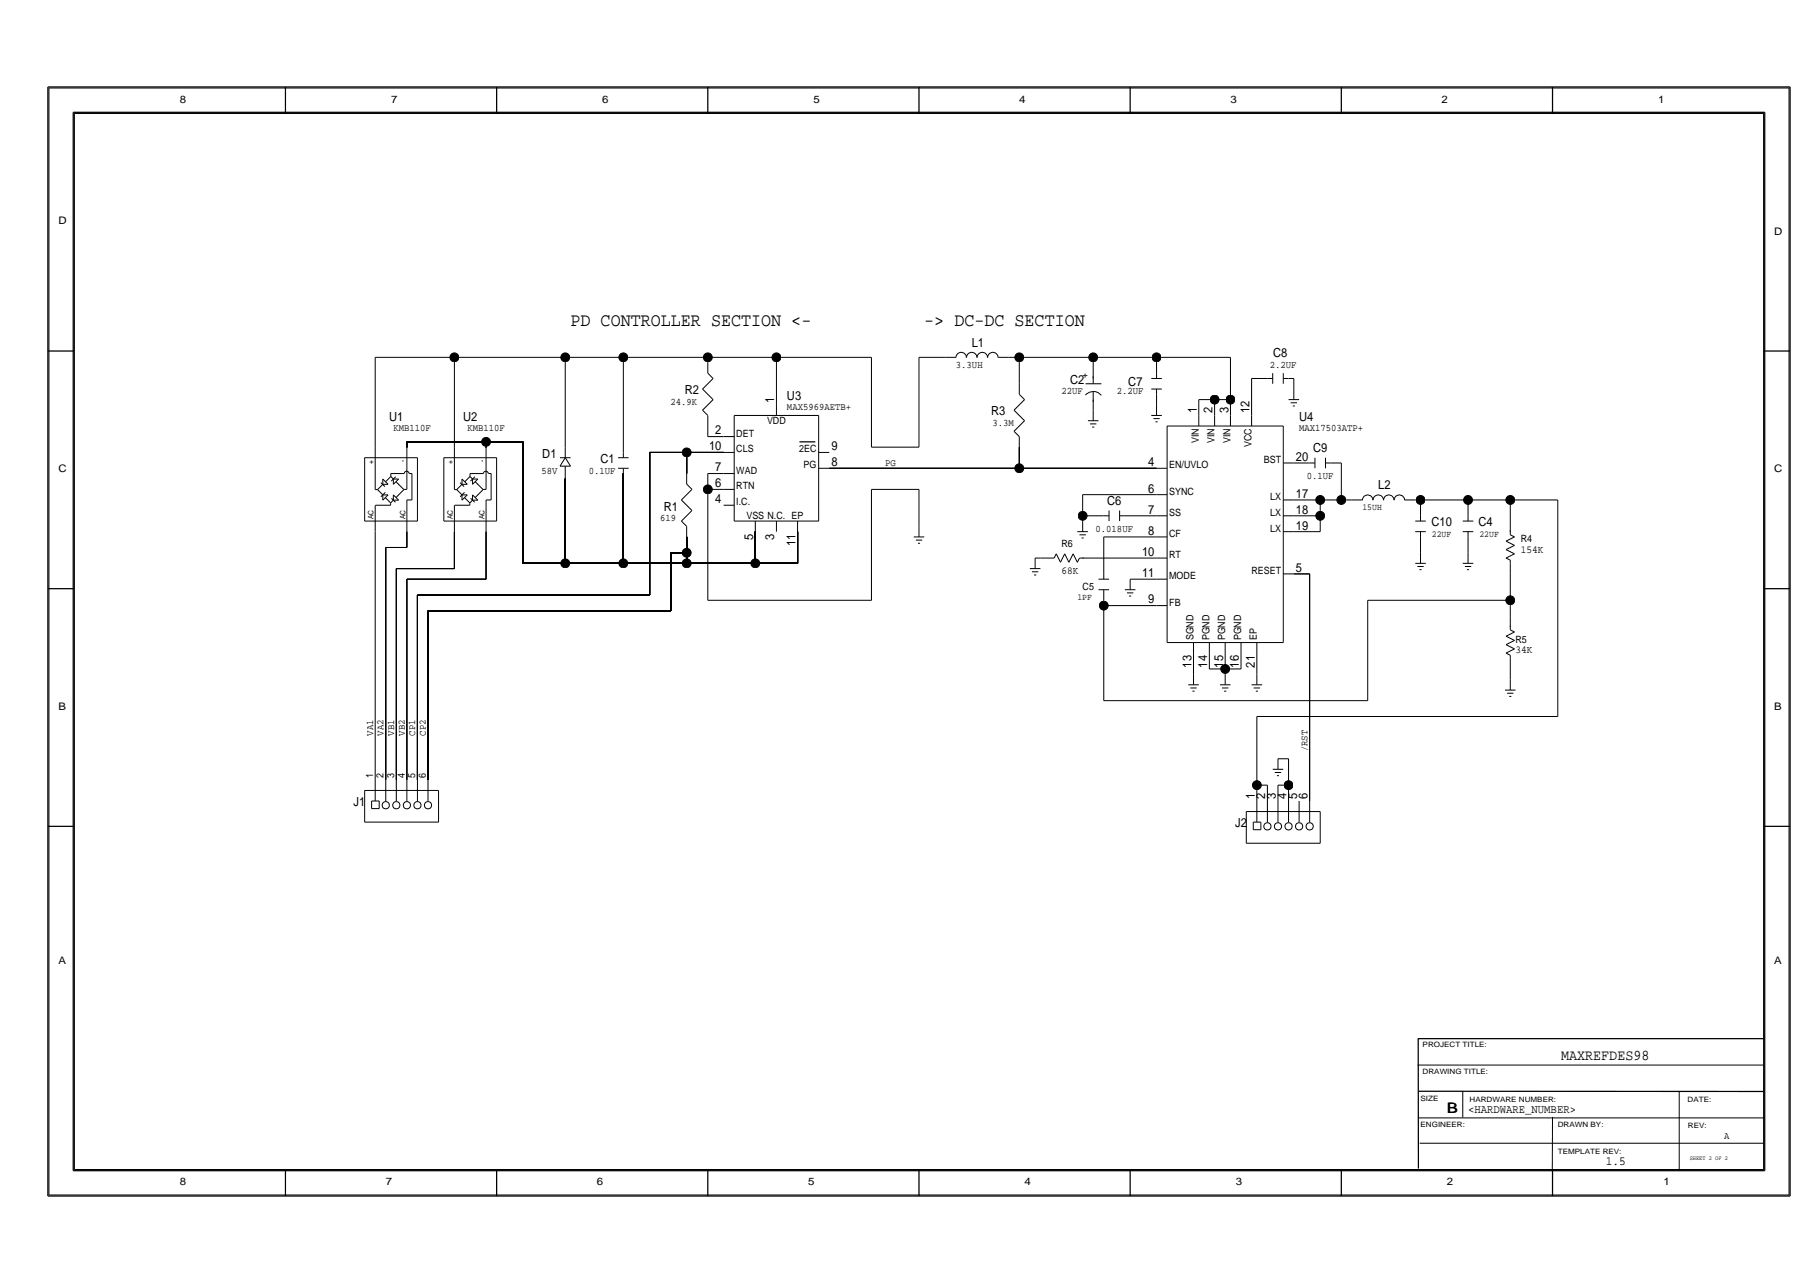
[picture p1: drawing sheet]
<svg xmlns="http://www.w3.org/2000/svg" width="419mm" height="298mm" viewBox="0 0 419 298" stroke-linecap="round" stroke-linejoin="round" font-family="sans-serif">
<!-- layer: Nets -->
<g fill="none" stroke="#000" stroke-width=".23">
<path d="M87.3 83.1v20.9zM87.3 83.1h18.4zM105.7 83.1v20.9zM105.7 83.1h25.8zM131.5 83.1v20.9zM131.5 83.1h13.6zM145.1 83.1v22.1zM145.1 83.1h19.6zM164.7 99.1v2.5zM164.7 83.1v1.3zM164.7 83.1h16zM180.7 83.1v11.1z"/>
<path d="M180.7 83.1h22.1zM202.8 83.1v20.9zM213.8 83.1v20.9zM213.9 83.1h6.1zM234.7 83.1h2.5zM237.2 83.1h17.2zM237.2 83.1v6.2zM254.4 83.1h14.7zM254.4 83.1v2.5zM269.1 91.7v2.5zM269.1 83.1v3.7zM269.1 83.1h17.2z"/>
<path d="M279 93v3.6zM279 93h3.6zM282.6 93v3.6zM282.6 93h3.7zM286.3 93v3.6zM286.3 83.1v9.9zM291.2 88h3.7zM291.2 88v8.6zM299.8 88h1.3zM301.1 88v2.5zM94.7 102.8v1.2zM94.7 102.8h18.4z"/>
<path d="M113.1 102.8v1.2zM113.1 102.8h8.6zM121.7 102.8v28.2zM131.5 111.4v19.6zM145.1 110.2v20.8zM151.2 105.2h8.6zM151.2 105.2v33.2zM159.8 105.2v5zM159.8 105.2h8.6zM164.7 101.6h3.7zM164.7 110.2h3.7zM164.7 110.2v3.6z"/>
<path d="M164.7 113.8v25.8zM164.7 113.8h3.7zM193 108.9h44.2zM202.8 104h11zM202.8 113.8v25.8zM202.8 113.8h11zM213.8 113.8v8.6zM237.2 108.9h31.9zM237.2 104v4.9zM251.9 115.1h17.2zM251.9 120h4.9zM251.9 120v1.2z"/>
<path d="M251.9 115.1v4.9zM261.8 120h7.3zM301.1 107.7h3.7zM301.1 116.3h6.1zM301.1 120h6.1zM307.2 116.3h4.9zM307.2 116.3v3.7zM307.2 120v3.7zM309.7 107.7h2.4zM312.1 116.3h2.5zM312.1 107.7v8.6zM329.3 116.3h1.3z"/>
<path d="M330.6 116.3v3.7zM330.6 116.3h11zM341.6 116.3h9.8zM341.6 116.3v3.7zM351.4 116.3v4.9zM351.4 116.3h11.1zM362.5 116.3v50.4zM87.3 123.7v57.7zM89.8 127.4v54zM89.8 127.4h4.9zM92.2 132.3v49.1zM92.2 132.3h13.5z"/>
<path d="M94.7 134.7v46.7zM94.7 134.7h18.4zM94.7 123.7v3.7zM97.1 138.4v43zM97.1 138.4h54.1zM105.7 123.7v8.6zM113.1 123.7v11zM121.7 131h9.8zM131.5 131h13.6zM145.1 131h14.7zM156.1 128.6h3.7zM156.1 128.6v13.5z"/>
<path d="M159.8 124.9v3.7zM159.8 128.6v2.4zM159.8 131h16zM164.7 139.6h38.1zM175.8 131h9.8zM175.8 123.7v7.3zM185.6 123.7v7.3zM240.9 129.8h1.2zM254.4 129.8h14.7zM256.8 124.9h12.3zM256.8 124.9v8.6zM256.8 138.4v2.5z"/>
<path d="M263 134.7h6.1zM301.1 133.5h3.7zM301.1 123.7h6.1zM304.8 133.5v52.8zM318.3 139.6h33.1zM318.3 139.6v23.4zM330.6 124.9v3.7zM341.6 124.9v3.7zM351.4 139.6v3.7zM351.4 133.5v6.1zM99.6 142.1v39.3zM99.6 142.1h56.5z"/>
<path d="M256.8 140.9h12.3zM256.8 140.9v22.1zM277.7 151.9v4.9zM281.4 151.9v3.7zM281.4 155.6h3.7zM285.1 155.6v1.2zM285.1 155.6h3.7zM285.1 151.9v3.7zM288.8 151.9v3.7zM292.5 151.9v4.9zM351.4 155.6v2.5zM256.8 163h61.5z"/>
<path d="M292.5 166.7v15.9zM292.5 166.7h70zM297.4 176.5h2.4zM299.8 176.5v6.1zM292.5 182.6v3.7zM292.5 182.6h2.4zM294.9 182.6v3.7zM297.4 182.6v3.7zM297.4 182.6h2.4zM299.8 182.6v3.7z"/>
</g>
<g fill="#000" stroke="#000" stroke-width=".23">
<circle cx="105.7" cy="83.1" r="1.03"/>
<circle cx="131.5" cy="83.1" r="1.03"/>
<circle cx="145.1" cy="83.1" r="1.03"/>
<circle cx="164.7" cy="83.1" r="1.03"/>
<circle cx="180.7" cy="83.1" r="1.03"/>
<circle cx="237.2" cy="83.1" r="1.03"/>
<circle cx="254.4" cy="83.1" r="1.03"/>
<circle cx="269.1" cy="83.1" r="1.03"/>
<circle cx="282.6" cy="93" r="1.03"/>
<circle cx="286.3" cy="93" r="1.03"/>
<circle cx="113.1" cy="102.8" r="1.03"/>
<circle cx="159.8" cy="105.2" r="1.03"/>
<circle cx="164.7" cy="113.8" r="1.03"/>
<circle cx="237.2" cy="108.9" r="1.03"/>
<circle cx="251.9" cy="120" r="1.03"/>
<circle cx="307.2" cy="116.3" r="1.03"/>
<circle cx="307.2" cy="120" r="1.03"/>
<circle cx="312.1" cy="116.3" r="1.03"/>
<circle cx="330.6" cy="116.3" r="1.03"/>
<circle cx="341.6" cy="116.3" r="1.03"/>
<circle cx="351.4" cy="116.3" r="1.03"/>
<circle cx="131.5" cy="131" r="1.03"/>
<circle cx="145.1" cy="131" r="1.03"/>
<circle cx="159.8" cy="128.6" r="1.03"/>
<circle cx="159.8" cy="131" r="1.03"/>
<circle cx="175.8" cy="131" r="1.03"/>
<circle cx="351.4" cy="139.6" r="1.03"/>
<circle cx="256.8" cy="140.9" r="1.03"/>
<circle cx="285.1" cy="155.6" r="1.03"/>
<circle cx="292.5" cy="182.6" r="1.03"/>
<circle cx="299.8" cy="182.6" r="1.03"/>
</g>
<!-- layer: Components -->
<g fill="none" stroke="#000" stroke-width=".23">
<path d="M163.5 90.5l2.4 2.5zM163.5 90.5l2.4-2.5zM163.5 95.4l1.2 1.2zM164.7 84.4v2.4zM164.7 96.6v2.5zM164.7 86.8l1.2 1.2zM165.9 93l-2.4 2.4zM170.9 96.6v24.6zM170.9 96.6h19.6zM180.7 94.2v2.4zM190.5 96.6v24.6zM220 83.1h2.4z"/>
<path d="M222.4 83.2a1.2 1.2 0 0 1 1.3-1.2 1.2 1.2 0 0 1 1.2 1.2M224.9 83.2a1.2 1.2 0 0 1 1.2-1.2 1.2 1.2 0 0 1 1.2 1.2M227.4 83.2a1.2 1.2 0 0 1 1.2-1.2 1.2 1.2 0 0 1 1.2 1.2 1.23 1.23 0 0 1 1.2-1.2 1.23 1.23 0 0 1 1.2 1.2M232.3 83.1h2.4zM236 95.4l2.4 2.5zM236 95.4l2.4-2.4zM237.2 89.3v2.4zM237.2 91.7l1.2 1.3zM238.4 97.9l-2.4 2.4zM252.6 91.9a2.4 2.4 0 0 1 3.7 .1M252.6 89.3h3.7zM254.4 85.6v2.4z"/>
<path d="M254.4 93v2.4zM254.4 91.1v2.4zM254.4 87.6v1.7zM267.9 88h2.5zM267.9 90.5h2.5zM269.1 86.8v1.2zM269.1 90.5v1.2zM271.6 99.1v50.4zM271.6 99.1h27zM279 96.6v2.5zM282.6 96.6v2.5zM286.3 96.6v2.5z"/>
<path d="M291.2 96.6v2.5zM294.9 88h1.3zM296.2 86.8v2.5zM298.6 99.1v50.4zM298.6 86.8v2.5zM298.6 88h1.2zM84.9 106.5h12.2zM84.9 106.5v14.7zM87.3 104v2.5zM87.3 117.5v3.8zM87.3 113.9h.6zM87.3 106.5v7.4z"/>
<path d="M87.4 117.5h3.5zM87.9 113.9l1.2 1.2zM88.6 112.3l1 .9zM88.6 115.6l1.1-1.1zM89.1 112.7l-1.2 1.2zM89.1 111.4l1.2 1.3zM89.1 111.4v1.3zM89.1 112.7h1.2zM89.1 116.3l1.2-1.2zM89.1 115.1v1.2zM89.1 115.1h1.2zM89.7 115.8l1.2 1.2z"/>
<path d="M90.9 117v.5zM90.9 110.8l.6 .6zM90.9 110.2h3.1zM90.9 110.2v.6zM90.9 110.8l-1.2 1.3zM91 111.9l1.1-1zM91.1 115.9l.9 .9zM91.5 116.3l-.6 .7zM91.5 111.4h1.3zM91.5 111.4v1.3zM91.5 112.7l1.3-1.3zM91.5 115.1l1.3 1.2z"/>
<path d="M91.5 115.1v1.2zM91.5 116.3h1.3zM92.2 112.1l.6 .6zM92.7 112.6l1.3 1.3zM92.8 115.1l-.6 .6zM93.9 113.9l-1.2 1.3zM93.9 113.8h.8zM94 110.2a.57 .57 0 0 1 .6-.6 .57 .57 0 0 1 .6 .6M94.7 104v2.5zM94.7 116.3h1.2zM94.7 116.3v4.9zM94.7 106.5v7.3z"/>
<path d="M95.2 110.2h.7zM95.9 110.2v6.1zM97.1 106.5v14.7zM103.3 106.5h12.3zM103.3 106.5v14.7zM105.7 104v2.5zM105.7 117.5v3.8zM105.7 113.9h.6zM105.7 106.5v7.4zM105.8 117.5h3.5zM106.3 113.9l1.2 1.2zM107.1 112.3l.9 .9z"/>
<path d="M107.1 115.6l1-1.1zM107.5 112.7l-1.2 1.2zM107.5 111.4l1.2 1.3zM107.5 111.4v1.3zM107.5 112.7h1.2zM107.5 116.3l1.2-1.2zM107.5 115.1v1.2zM107.5 115.1h1.2zM108.1 115.8l1.2 1.2zM109.3 117v.5zM109.4 110.8l.6 .6zM109.4 110.2h3.1z"/>
<path d="M109.4 110.2v.6zM109.4 110.8l-1.3 1.3zM109.5 111.9l1-1zM109.5 115.9l1 .9zM110 116.3l-.7 .7zM110 111.4h1.2zM110 111.4v1.3zM110 112.7l1.2-1.3zM110 115.1l1.2 1.2zM110 115.1v1.2zM110 116.3h1.2zM110.6 112.1l.6 .6z"/>
<path d="M111.1 112.6l1.3 1.3zM111.2 115.1l-.6 .6zM112.4 113.9l-1.3 1.3zM112.4 113.8h.7zM112.5 110.2a.57 .57 0 0 1 .5-.6 .57 .57 0 0 1 .6 .6M113.1 104v2.5zM113.1 116.3h1.2zM113.1 116.3v4.9zM113.1 106.5v7.3zM113.6 110.2h.7zM114.3 110.2v6.1zM115.6 106.5v14.7z"/>
<path d="M130.3 108.4h2.5zM130.3 106.5h2.5zM131.5 108.4v3zM131.5 104v2.5zM131.5 106.5l-1.2 1.9zM131.5 106.5l1.3 1.9zM143.8 106.5h2.5zM143.8 108.9h2.5zM145.1 105.2v1.3zM145.1 108.9v1.3zM158.6 116.3l2.4 2.5zM158.6 116.3l2.4-2.5z"/>
<path d="M159.8 110.2v2.4zM159.8 112.6l1.2 1.2zM168.4 105.2h2.5zM168.4 110.2h2.5zM168.4 113.8h2.5zM168.4 117.5h2.5zM168.4 101.6h2.5zM190.5 105.2h2.5zM190.5 108.9h2.5zM236 100.3l1.2 1.3zM237.2 101.6v2.4zM256.8 120h1.3z"/>
<path d="M258.1 118.8v2.4zM260.5 118.8v2.4zM260.5 120h1.3zM269.1 120h2.5zM269.1 115.1h2.5zM269.1 108.9h2.5zM298.6 107.7h2.5zM298.6 120h2.5zM298.6 116.3h2.5zM304.8 107.7h1.2zM306 106.5v2.4zM308.4 106.5v2.4z"/>
<path d="M308.4 107.7h1.3zM314.6 116.3h2.4zM317 116.3a1.2 1.2 0 0 1 1.3-1.2 1.2 1.2 0 0 1 1.2 1.2M319.5 116.3a1.2 1.2 0 0 1 1.2-1.2 1.2 1.2 0 0 1 1.2 1.2M322 116.3a1.2 1.2 0 0 1 1.2-1.2 1.2 1.2 0 0 1 1.2 1.2M324.4 116.3a1.2 1.2 0 0 1 1.2-1.2 1.2 1.2 0 0 1 1.2 1.2M326.9 116.3h2.4zM330.6 120v1.2zM341.6 120v1.2zM84.9 121.2h12.2zM87.3 121.2v2.5zM94.7 121.2v2.5z"/>
<path d="M103.3 121.2h12.3zM105.7 121.2v2.5zM113.1 121.2v2.5zM158.6 121.2l2.4-2.4zM158.6 121.2l1.2 1.2zM159.8 122.4v2.5zM170.9 121.2h19.6zM175.8 121.2v2.5zM180.7 121.2v2.5zM185.6 121.2v2.5zM242.1 129.8h2.5zM244.6 129.8h.7z"/>
<path d="M245.8 128.8l1 2zM245.8 128.8l-.5 1zM247.8 128.8l-1 2zM247.8 128.8l.9 2zM249.7 128.8l1 2zM249.7 128.8l-1 2zM251.2 129.8h1zM251.2 129.8l-.5 1zM251.9 129.8h2.5zM255.6 137.2h2.5zM255.6 134.7h2.5zM256.8 133.5v1.2z"/>
<path d="M256.8 137.2v1.2zM269.1 134.7h2.5zM269.1 129.8h2.5zM269.1 124.9h2.5zM298.6 123.7h2.5zM298.6 133.5h2.5zM329.3 121.2h2.5zM329.3 123.7h2.5zM330.6 123.7v1.2zM340.4 121.2h2.4zM340.4 123.7h2.4zM341.6 123.7v1.2z"/>
<path d="M350.5 129.8l1.9-1zM350.5 125.9l1.9 1zM350.5 129.8l.9 .5zM350.5 127.8l1.9 1zM350.5 127.8l1.9-.9zM350.5 125.9l1.9-1zM351.4 131v2.5zM351.4 121.2v2.5zM351.4 123.4v1zM351.4 130.3v.7zM351.4 124.4l1 .5zM269.1 140.9h2.5z"/>
<path d="M271.6 149.5h27zM277.7 149.5v2.4zM281.4 149.5v2.4zM285.1 149.5v2.4zM288.8 149.5v2.4zM292.5 149.5v2.4zM350.5 151.9l1.9-1zM350.5 148l1.9 1zM350.5 151.9l.9 .5zM350.5 150l1.9 .9zM350.5 150l1.9-1zM350.5 148l1.9-1z"/>
<path d="M351.4 153.2v2.4zM351.4 143.3v2.5zM351.4 145.5v1zM351.4 152.4v.8zM351.4 146.5l1 .5zM84.9 191.2h17.2zM84.9 183.9v7.3zM84.9 183.9h17.2zM86.5 186.3h1.7zM86.5 188.1h1.7zM86.5 186.3v1.8zM87.3 181.4v2.5z"/>
<path d="M87.3 183.9v2.4zM88.2 186.3v1.8zM89.8 181.4v2.5zM89.8 183.9v2.4zM92.2 181.4v2.5zM92.2 183.9v2.4zM94.7 181.4v2.5zM94.7 183.9v2.4zM97.1 181.4v2.5zM97.1 183.9v2.4zM99.6 181.4v2.5zM99.6 183.9v2.4z"/>
<path d="M102.1 183.9v7.3zM290 196.2h17.2zM290 188.8v7.4zM290 188.8h17.2zM291.6 191.2h1.8zM291.6 193h1.8zM291.6 191.2v1.8zM292.5 186.3v2.5zM292.5 188.8v2.4zM293.4 191.2v1.8zM294.9 186.3v2.5zM294.9 188.8v2.4z"/>
<path d="M297.4 186.3v2.5zM297.4 188.8v2.4zM299.8 186.3v2.5zM299.8 188.8v2.4zM302.3 186.3v2.5zM302.3 188.8v2.4zM304.8 186.3v2.5zM304.8 188.8v2.4zM307.2 188.8v7.4z"/>
<circle cx="89.8" cy="187.3" r=".84"/>
<circle cx="92.2" cy="187.3" r=".84"/>
<circle cx="94.7" cy="187.3" r=".84"/>
<circle cx="97.1" cy="187.3" r=".84"/>
<circle cx="99.6" cy="187.3" r=".84"/>
<circle cx="294.9" cy="192.2" r=".84"/>
<circle cx="297.4" cy="192.2" r=".84"/>
<circle cx="299.8" cy="192.2" r=".84"/>
<circle cx="302.3" cy="192.2" r=".84"/>
<circle cx="304.8" cy="192.2" r=".84"/>
</g>
<path d="M186 102.8h3.7z" fill="none" stroke="#000" stroke-width=".29"/>
<!-- layer: Page Border and Title Block -->
<g fill="none" stroke="#000" stroke-width=".23">
<path d="M11.4 20.5h404.9zM11.4 20.5v257.5zM416.3 20.5v257.5zM253.2 97.9h2.4zM253.7 98.6h1.4zM254.1 99.3h.5zM254.4 95.4v2.5zM267.9 96.6h2.5zM268.4 97.4h1.5zM268.9 98.1h.5zM269.1 94.2v2.4zM299.8 93h2.5z"/>
<path d="M300.3 93.7h1.5zM300.8 94.4h.5zM301.1 90.5v2.5zM212.6 124.9h2.5zM213.1 125.6h1.5zM213.6 126.4h.5zM213.8 122.4v2.5zM239.6 132.3h2.5zM240.1 133h1.5zM240.6 133.7h.5zM240.9 129.8v2.5zM250.7 123.7h2.5z"/>
<path d="M251.2 124.4h1.5zM251.7 125.1h.5zM251.9 121.2v2.5zM261.8 137.2h2.4zM262.3 137.9h1.4zM262.7 138.7h.5zM263 134.7v2.5zM329.3 131h2.5zM329.8 131.8h1.5zM330.3 132.5h.5zM330.6 128.6v2.4zM340.4 131h2.4z"/>
<path d="M340.9 131.8h1.5zM341.4 132.5h.5zM341.6 128.6v2.4zM276.5 159.3h2.5zM277.7 156.8v2.5zM283.9 159.3h2.4zM285.1 156.8v2.5zM291.2 159.3h2.5zM292.5 156.8v2.5zM351.4 158.1v2.4zM277 160h1.5zM277.5 160.8h.5z"/>
<path d="M284.4 160h1.4zM284.9 160.8h.5zM291.7 160h1.5zM292.2 160.8h.5zM296.2 179h2.4zM296.7 179.7h1.4zM297.4 176.5v2.5zM350.2 160.5h2.5zM350.7 161.3h1.5zM351.2 162h.5zM297.1 180.4h.5zM329.9 247.8h80.5z"/>
<path d="M340.4 253.8v6.1zM361.3 259.8l-.1 12.1zM390.8 253.8v18.2zM11.4 278h404.9zM330.2 260h80.3zM330.4 265.9h80z"/>
</g>
<g fill="none" stroke="#000" stroke-width=".29">
<path d="M11.1 20.2h405.5zM11.1 20.2v258zM17 26.1h393.7zM17 26.1v246.2zM17.3 26.4h393.1zM17.3 26.4v245.7zM66.4 20.2v6.2zM115.6 20.2v6.2zM164.7 20.2v6.2zM213.8 20.2v6.2zM263 20.2v6.2zM312.1 20.2v6.2z"/>
<path d="M361.3 20.2v6.2zM410.4 26.4v245.7zM410.7 26.1v246.2zM416.6 20.2v258zM11.1 81.7h6.2zM410.4 81.7h6.2zM11.1 136.9h6.2zM410.4 136.9h6.2zM11.1 192.2h6.2zM410.4 192.2h6.2zM329.9 241.6h80.5zM330 241.7l.1 30.1z"/>
<path d="M330.1 253.8l80.3 .1zM11.1 278.2h405.5zM17 272.3h393.7zM17.3 272.1h393.1zM66.4 272.1v6.1zM115.6 272.1v6.1zM164.7 272.1v6.1zM213.8 272.1v6.1zM263 272.1v6.1zM312.1 272.1v6.1zM361.3 272.1v6.1z"/>
</g>
<g font-size="4.4">
<text x="132.8" y="75.8">PD CONTROLLER SECTION &lt;-</text>
<text x="215.1" y="75.8">-&gt; DC-DC SECTION</text>
</g>
<text font-size="3.5" x="363.3" y="246.5">MAXREFDES98</text>
<text font-size="3.4" x="336.9" y="259">B</text>
<g font-size="2.9">
<text x="226.1" y="80.7">L1</text>
<text x="296.3" y="83.1">C8</text>
<text x="249" y="89.3">C2</text>
<text x="262.6" y="89.8">C7</text>
<text x="159.4" y="91.7">R2</text>
<text x="180.2" y="93.7" transform="rotate(-90 180.2 93.7)">1</text>
<text x="183.1" y="93">U3</text>
<text x="90.6" y="97.9">U1</text>
<text x="107.8" y="97.9">U2</text>
<text x="166.5" y="101.1">2</text>
<text x="230.6" y="96.6">R3</text>
<text x="278.5" y="96.2" transform="rotate(-90 278.5 96.2)">1</text>
<text x="282.2" y="96.2" transform="rotate(-90 282.2 96.2)">2</text>
<text x="285.8" y="96.2" transform="rotate(-90 285.8 96.2)">3</text>
<text x="290.8" y="96.2" transform="rotate(-90 290.8 96.2)">12</text>
<text x="302.3" y="97.9">U4</text>
<text x="126.2" y="106.5">D1</text>
<text x="139.7" y="107.7">C1</text>
<text x="165" y="104.8">10</text>
<text x="193.5" y="104.8">9</text>
<text x="301.6" y="107.2">20</text>
<text x="305.6" y="105.2">C9</text>
<text x="166.5" y="109.7">7</text>
<text x="166.5" y="113.4">6</text>
<text x="193.5" y="108.4">8</text>
<text x="267.2" y="108.4">4</text>
<text x="320.7" y="113.8">L2</text>
<text x="154.4" y="118.8">R1</text>
<text x="166.5" y="117">4</text>
<text x="257.7" y="117.5">C6</text>
<text x="267.2" y="119.5">7</text>
<text x="267.2" y="114.6">6</text>
<text x="301.6" y="115.8">17</text>
<text x="301.6" y="119.5">18</text>
<text x="175.3" y="125.6" transform="rotate(-90 175.3 125.6)">5</text>
<text x="180.2" y="125.6" transform="rotate(-90 180.2 125.6)">3</text>
<text x="267.2" y="124.4">8</text>
<text x="301.6" y="123.2">19</text>
<text x="333.1" y="122.4">C10</text>
<text x="344.1" y="122.4">C4</text>
<text x="185.1" y="127" transform="rotate(-90 185.1 127)">11</text>
<text x="265.8" y="129.3">10</text>
<text x="265.8" y="134.2">11</text>
<text x="301.6" y="133">5</text>
<text x="267.2" y="140.4">9</text>
<text x="277.2" y="155.3" transform="rotate(-90 277.2 155.3)">13</text>
<text x="280.9" y="155.3" transform="rotate(-90 280.9 155.3)">14</text>
<text x="284.6" y="155.3" transform="rotate(-90 284.6 155.3)">15</text>
<text x="288.3" y="155.3" transform="rotate(-90 288.3 155.3)">16</text>
<text x="292" y="155.3" transform="rotate(-90 292 155.3)">21</text>
<text x="292" y="185.8" transform="rotate(-90 292 185.8)">1</text>
<text x="294.4" y="185.8" transform="rotate(-90 294.4 185.8)">2</text>
<text x="296.9" y="185.8" transform="rotate(-90 296.9 185.8)">3</text>
<text x="299.4" y="185.8" transform="rotate(-90 299.4 185.8)">4</text>
<text x="301.8" y="185.8" transform="rotate(-90 301.8 185.8)">5</text>
<text x="304.3" y="185.8" transform="rotate(-90 304.3 185.8)">6</text>
<text x="82.3" y="187.6">J1</text>
<text x="287.4" y="192.5">J2</text>
<text x="373.7" y="271.1">1.5</text>
</g>
<text font-size="2.8" x="341.6" y="258.8">&lt;HARDWARE_NUMBER&gt;</text>
<g font-size="2.5">
<text x="353.9" y="128.6">154K</text>
<text x="247" y="133.5">68K</text>
<text x="352.7" y="151.9">34K</text>
</g>
<g font-size="2.4">
<text x="41.9" y="23.9">8</text>
<text x="91" y="23.9">7</text>
<text x="140.1" y="23.9">6</text>
<text x="189.3" y="23.9">5</text>
<text x="237.2" y="23.9">4</text>
<text x="286.3" y="23.9">3</text>
<text x="335.5" y="23.9">2</text>
<text x="385.8" y="23.9">1</text>
<text x="13.6" y="52.2">D</text>
<text x="412.9" y="54.6">D</text>
<text x="13.6" y="109.9">C</text>
<text x="412.9" y="109.9">C</text>
<text x="13.6" y="165.2">B</text>
<text x="412.9" y="165.2">B</text>
<text x="13.6" y="224.2">A</text>
<text x="412.9" y="224.2">A</text>
<text x="41.9" y="275.8">8</text>
<text x="89.8" y="275.8">7</text>
<text x="138.9" y="275.8">6</text>
<text x="188.1" y="275.8">5</text>
<text x="238.4" y="275.8">4</text>
<text x="287.6" y="275.8">3</text>
<text x="336.7" y="275.8">2</text>
<text x="387.1" y="275.8">1</text>
</g>
<g font-size="2.3">
<text x="222.4" y="85.5">3.3UH</text>
<text x="295.5" y="85.6">2.2UF</text>
<text x="156" y="94.2">24.9K</text>
<text x="183.1" y="95.4">MAX5969AETB+</text>
<text x="247" y="91.7">22UF</text>
<text x="259.9" y="91.7">2.2UF</text>
<text x="91.6" y="100.3">KMB110F</text>
<text x="108.8" y="100.3">KMB110F</text>
<text x="171.3" y="101.6">DET</text>
<text x="178.5" y="98.7">VDD</text>
<text x="231" y="99.1">3.3M</text>
<text x="302.3" y="100.3">MAX17503ATP+</text>
<text x="171.3" y="105.2">CLS</text>
<text x="186" y="105.2">2EC</text>
<text x="279" y="103.1" transform="rotate(-90 279 103.1)">VIN</text>
<text x="282.6" y="103.1" transform="rotate(-90 282.6 103.1)">VIN</text>
<text x="286.3" y="103.1" transform="rotate(-90 286.3 103.1)">VIN</text>
<text x="291.2" y="104" transform="rotate(-90 291.2 104)">VCC</text>
<text x="294.1" y="107.7">BST</text>
<text x="126" y="110.2">58V</text>
<text x="137" y="110.2">0.1UF</text>
<text x="171.3" y="110.2">WAD</text>
<text x="171.3" y="113.8">RTN</text>
<text x="187" y="108.9">PG</text>
<text x="206" y="108.4">PG</text>
<text x="272.1" y="108.9">EN/UVLO</text>
<text x="304.1" y="111.4">0.1UF</text>
<text x="171.3" y="117.5">I.C.</text>
<text x="272.1" y="120">SS</text>
<text x="272.1" y="115.1">SYNC</text>
<text x="295.6" y="120">LX</text>
<text x="295.6" y="116.3">LX</text>
<text x="153.6" y="121.2">619</text>
<text x="173.7" y="120.6">VSS N.C. EP</text>
<text x="254.9" y="123.7">0.018UF</text>
<text x="272.1" y="124.9">CF</text>
<text x="295.6" y="123.7">LX</text>
<text x="247" y="127.4">R6</text>
<text x="272.1" y="129.8">RT</text>
<text x="353.9" y="126.1">R4</text>
<text x="251.9" y="137.2">C5</text>
<text x="272.1" y="134.7">MODE</text>
<text x="291.2" y="133.5">RESET</text>
<text x="272.1" y="140.9">FB</text>
<text x="277.7" y="149" transform="rotate(-90 277.7 149)">SGND</text>
<text x="281.4" y="149" transform="rotate(-90 281.4 149)">PGND</text>
<text x="285.1" y="149" transform="rotate(-90 285.1 149)">PGND</text>
<text x="288.8" y="149" transform="rotate(-90 288.8 149)">PGND</text>
<text x="292.5" y="149" transform="rotate(-90 292.5 149)">EP</text>
<text x="352.7" y="149.5">R5</text>
<text x="86.8" y="171.1" transform="rotate(-90 86.8 171.1)">VA1</text>
<text x="89.3" y="171.1" transform="rotate(-90 89.3 171.1)">VA2</text>
<text x="91.7" y="171.1" transform="rotate(-90 91.7 171.1)">VB1</text>
<text x="94.2" y="171.1" transform="rotate(-90 94.2 171.1)">VB2</text>
<text x="96.6" y="171.1" transform="rotate(-90 96.6 171.1)">CP1</text>
<text x="99.1" y="171.1" transform="rotate(-90 99.1 171.1)">CP2</text>
<text x="304.3" y="174.8" transform="rotate(-90 304.3 174.8)">/RST</text>
<text x="86.8" y="180.9" transform="rotate(-90 86.8 180.9)">1</text>
<text x="89.3" y="180.9" transform="rotate(-90 89.3 180.9)">2</text>
<text x="91.7" y="180.9" transform="rotate(-90 91.7 180.9)">3</text>
<text x="94.2" y="180.9" transform="rotate(-90 94.2 180.9)">4</text>
<text x="96.6" y="180.9" transform="rotate(-90 96.6 180.9)">5</text>
<text x="99.1" y="180.9" transform="rotate(-90 99.1 180.9)">6</text>
<text x="401.2" y="265">A</text>
</g>
<g font-size="2.1">
<text x="253.2" y="87.9" transform="rotate(-90 253.2 87.9)">+</text>
<text x="317" y="118.7">15UH</text>
<text x="333.2" y="124.9">22UF</text>
<text x="344.3" y="124.9">22UF</text>
<text x="250.7" y="139.6">1PF</text>
</g>
<g font-size="1.7">
<text x="87" y="107.9" transform="rotate(-90 87 107.9)">+</text>
<text x="94.3" y="107.5" transform="rotate(-90 94.3 107.5)">-</text>
<text x="105.4" y="107.9" transform="rotate(-90 105.4 107.9)">+</text>
<text x="112.7" y="107.5" transform="rotate(-90 112.7 107.5)">-</text>
<text x="86.9" y="120.7" transform="rotate(-90 86.9 120.7)">AC</text>
<text x="94.3" y="120.7" transform="rotate(-90 94.3 120.7)">AC</text>
<text x="105.3" y="120.7" transform="rotate(-90 105.3 120.7)">AC</text>
<text x="112.8" y="120.7" transform="rotate(-90 112.8 120.7)">AC</text>
<text x="331.1" y="243.6">PROJECT TITLE:</text>
<text x="331.1" y="249.7">DRAWING TITLE:</text>
<text x="330.6" y="256.1">SIZE</text>
<text x="342" y="256.5">HARDWARE NUMBER:</text>
<text x="392.7" y="256.3">DATE:</text>
<text x="330.6" y="262.3">ENGINEER:</text>
<text x="362.5" y="262.3">DRAWN BY:</text>
<text x="392.8" y="262.4">REV:</text>
<text x="362.5" y="268.4">TEMPLATE REV:</text>
</g>
<text font-size="1.4" x="393.2" y="269.9">SHEET 2 OF 2</text>
</svg>
